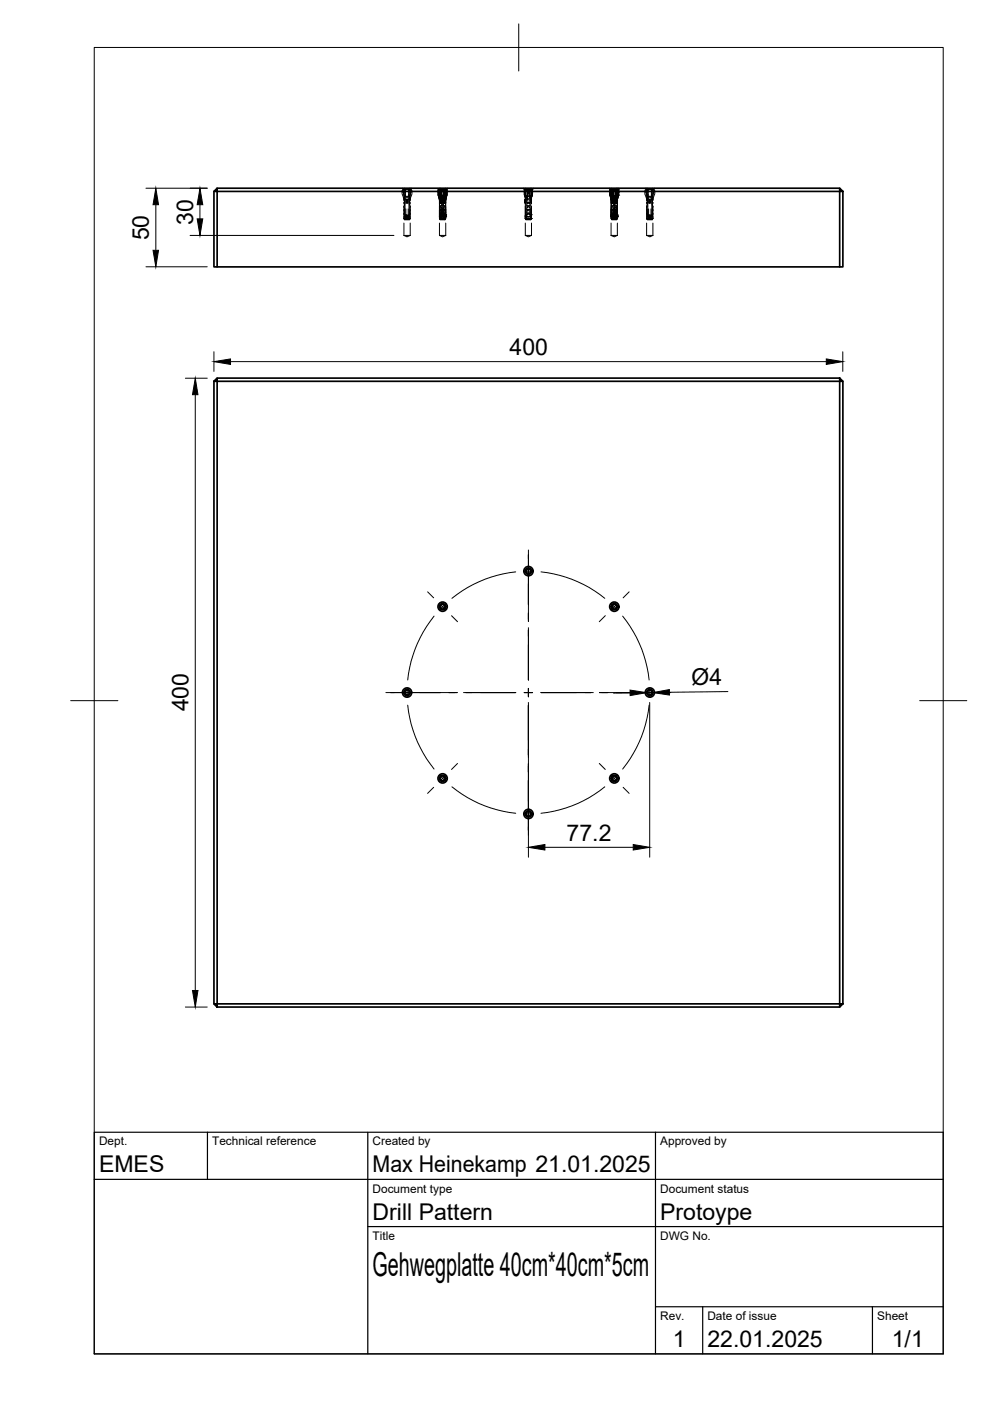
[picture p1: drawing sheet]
<svg xmlns="http://www.w3.org/2000/svg" width="210mm" height="297mm" viewBox="0 0 210 297" stroke-linecap="round" stroke-linejoin="round" font-family="sans-serif">
<!-- layer: Visible -->
<g fill="none" stroke="#000" stroke-width=".36">
<path d="M46 39.9h132M178 39.9l.7 .7h-.7zM45.4 40.6l.6-.7v.7zM45.4 40.6v16h.6v-16M46 40.6h132v16h.7v-16M46 56.6h132M45.4 80.8l.6-.6v.6zM45.4 80.8v132M46 80.8h132v132h-132zM46 80.2h132M178 80.2l.7 .6h-.7zM178.7 80.8v132"/>
<path d="M45.4 212.8h.6v.7zM46 213.5h132M178 212.8h.7l-.7 .7z"/>
<circle cx="93.8" cy="128.6" r=".98"/>
<circle cx="93.8" cy="128.6" r=".67"/>
<circle cx="93.8" cy="128.6" r=".5"/>
<circle cx="112" cy="121.1" r=".98"/>
<circle cx="112" cy="121.1" r=".67"/>
<circle cx="112" cy="121.1" r=".5"/>
<circle cx="130.2" cy="128.6" r=".98"/>
<circle cx="130.2" cy="128.6" r=".67"/>
<circle cx="130.2" cy="128.6" r=".5"/>
<circle cx="86.3" cy="146.8" r=".98"/>
<circle cx="86.3" cy="146.8" r=".67"/>
<circle cx="86.3" cy="146.8" r=".5"/>
<circle cx="137.8" cy="146.8" r=".98"/>
<circle cx="137.8" cy="146.8" r=".67"/>
<circle cx="137.8" cy="146.8" r=".5"/>
<circle cx="93.8" cy="165" r=".98"/>
<circle cx="93.8" cy="165" r=".67"/>
<circle cx="93.8" cy="165" r=".5"/>
<circle cx="112" cy="172.6" r=".98"/>
<circle cx="112" cy="172.6" r=".67"/>
<circle cx="112" cy="172.6" r=".5"/>
<circle cx="130.2" cy="165" r=".98"/>
<circle cx="130.2" cy="165" r=".67"/>
<circle cx="130.2" cy="165" r=".5"/>
</g>
<!-- layer: Hidden -->
<g fill="none" stroke="#000" stroke-width=".21">
<path d="M85.3 39.9v.1M85.6 39.9v2.6M85.8 39.9v.5M86.8 39.9v.5M87 39.9v2.6M87.3 39.9l-.1 .2M92.9 39.9v.1M93.2 39.9v3.4M93.3 39.9v2.7M94.3 39.9l.1 3.2M94.5 39.9v3.4M94.8 39.9v.2"/>
<path d="M111 39.9v.1M111.4 39.9v6.2h.1M111.5 39.9v1.7M112.5 39.9v1.7M112.7 39.9v3.2M113 39.9v.2M129.2 39.9v.1M129.6 39.9v2.6M129.7 39.9v3.2M130.7 39.9v2.7M130.9 39.9v3.4M131.2 39.9v.2"/>
<path d="M136.8 39.9v.1M137.1 39.9v2.6M137.3 39.9v.5M138.3 39.9v.5M138.4 39.9v2.6M138.7 39.9v.2M85.3 40h2M85.3 40v.1M85.3 40.1h1.9M85.3 40.1l.3 .1M85.6 40.2h.2M85.6 46.3h1.4z"/>
<path d="M85.6 40.2l.2 .2v-.2M85.6 42.4l.1 4.1M85.6 43.9v.6M85.6 44.7v.5M85.6 45.4v.6M85.6 40.2h.1M85.6 49.9h1.4M85.6 49.9l.7 .3 .7-.3M85.6 47.3v2.6M85.7 46.5h1.2M85.7 46.5l.1 .1M85.8 46.6h1"/>
<path d="M85.8 41.6h.1M85.8 44.6v1.9h1v-1.9M85.8 41.6v1.8M85.8 40.1l.2 .1M85.8 42.3l.1-.1v3.3a.43 .43 0 0 0 .4 .4 .43 .43 0 0 0 .4-.3v-3.4l.1 .1M85.8 41.5l-.1 .7-.4-1.1v-.7l.3 .1-.2 .2 .3 .2-.2 .2 .3 .5M85.8 42.3l.2-.7h.7l.1 .7M85.8 41.4v-.1l.2 .1M85.8 41.3v-.6h.2v.6M85.8 40.7h.2M85.8 40.7v-.3h.2v.3M85.9 45.7l.3 .4 .5-.3a.43 .43 0 0 1-.4 .5 .43 .43 0 0 1-.4-.6z"/>
<path d="M85.9 45.5l.3 .4M86 40.2h.6M86 41.6v-.2h-.2v.9M86 40.2v.2M86 43.1l.1-1.3h.5v1.3M86 45.5l.3 .2M86 45.5h.1M86 44.3v1.2M86.2 42.2h.2v.4l-.1 .5zM86.3 46.1l-.4-.4v.3l.3 .3M86.3 42.4v.6l-.1-.2zM86.3 41.6v.2"/>
<path d="M86.3 43v.1M86.3 45.7v.2M86.3 46.1v.2M86.3 46.1l.4-.4v.3l-.3 .3M86.4 42.8h.1M86.6 45.5l-.3 .2M86.6 44.3v1.2l-.3 .2-.3-.2M86.6 40.2v1.4M86.6 41.4h.2M86.6 40.2h.2M86.6 40.7h.2M86.6 41.3h.2"/>
<path d="M86.7 45.5l-.3 .4M86.8 40.1l-.2 .1M86.8 40.2h.2M86.8 41.5l.1 .7 .4-1.1v-.7l-.3 .1 .1 .2-.2 .2 .2 .2-.3 .5M86.8 40.1v2.2M86.8 41.6h.1M86.8 41.6v1.8M87 40.2l-.4 .2M87 42.1v4.3l-.2 .2M87 40.2h.1M87 43.7v2.4M87 47.3v2.6"/>
<path d="M87.2 40.1l-.2 .1M92.9 40h1.9M92.9 40l.3 .2M92.9 40.4h.5M92.9 41.3h.1M92.9 40.1h1.9M92.9 41.4h.1M92.9 41.4l.3 .9M92.9 40.7v.7M92.9 40.2v.5M92.9 40.2h.1M92.9 40.7h.1"/>
<path d="M93 41.3v.1M93 41.4l.1 .2M93 40.7v.6M93 40.2v.5M93 40.7h.1M93 40.4l.5 .1M93.1 40.1v.1M93.1 41.6l.1 .6M93.1 40.1l.1 .1zM93.1 40.1l-.2 .2v1l.3 1.1M93.1 40.1l-.2 .1M93.1 40.7v.1h.3"/>
<path d="M93.1 40.2h-.1M93.1 40.2l-.1 .1 .1 1.3M93.1 40.8l.4 .1M93.2 41.1l.1 .5h.3M93.2 45.5l.1 .4M93.2 42.3h.1M93.2 40.2l1.4-.1-.1 .1M93.2 46.3h1.3M93.2 45.8h.1M93.2 45.5v.1M93.2 40.6l-.1 .1h.3M93.2 49.9h1.3"/>
<path d="M93.2 49.9l.6 .3 .7-.3M93.2 41.5h.2M93.2 43.7v2.6M93.2 47.3v2.6M93.2 46.3l.1 .2M93.2 45.5l.3 .4M93.2 45.9h.1M93.2 40.2h.3zM93.2 45.8v.1M93.2 46h.1M93.2 46l.1 .3M93.2 45.6l.1 .3"/>
<path d="M93.2 45.5h.1M93.2 40.5v.1h.3M93.2 45.7h.1M93.2 45.6h.1M93.2 45.9h.5M93.2 45.2h.5M93.2 44.4h.5M93.2 43.6h.5M93.2 42.9h.5M93.2 42.4h.4l.1 .5h-.5zM93.2 43.1h.4l.1 .6h-.5zM93.2 43.9h.4v.6l-.4-.1z"/>
<path d="M93.2 44.7h.4v.5h-.4zM93.2 45.4h.4v.6h-.4zM93.2 44.3v1.2l.1 .2M93.2 43.1v-1.2l.2-.1-.1 1.3M93.2 45.5l.2 .2M93.2 41v.1h.3M93.2 40.5h-.3v.4l.4 1.3M93.3 46.5h1.1M93.3 46.5l1.1 .1M93.3 46h.2M93.3 45.2h.2M93.3 44.5h.2"/>
<path d="M93.3 43.7h.2M93.3 42.9h.2M93.3 45.8h.1M93.3 42.6h.1M93.3 42.7h.1M93.3 42.8h.1M93.3 41.6l-.1 .1 .1-.1M93.3 45.9l.1 .2M93.3 46.1h.2h-.2l-.1-.4 .1 .6M93.3 45.5l.2 .2h-.2M93.3 45.5v.2M93.3 42.3h.1"/>
<path d="M93.3 42.5h.1M93.3 42.6v.1M93.3 42.7v.1M93.3 42.9h.1M93.3 45.5h.1M93.3 41.6h.1M93.3 44.3v1.2M93.3 46.6h1.1M93.3 42.2h.1M93.3 42.4h.1M93.3 42.5v.1M93.3 43h.1"/>
<path d="M93.3 41.6h.3l-.1 .4M93.3 40.4l-.4 .1M93.3 42.2l.1 .1M93.3 43.8v2.7h1v-2.7M93.3 43.1h.1M93.4 42.4h.1M93.3 45.7h.2M93.4 43h.1M93.4 42.3h.1M93.4 42.4h-.1M93.4 43v.1M93.4 43.1h.1"/>
<path d="M93.4 42.3v.1M93.4 42.8h.1M93.4 42.8v.1M93.4 42.9h.1M93.4 46.3h-.1M93.4 45.9h-.1M93.4 45.9h.1M93.4 46.3h.1M93.5 42.2h.1M93.4 46.1h.1M93.4 45.7h.1M93.4 42.4v.1"/>
<path d="M93.4 42.5h.1M93.4 42.5v.1M93.4 42.9v.1M93.4 42.2v.1M93.5 42.5l-.1 .1M93.5 42.6h-.1M93.5 42.6h.1M93.5 42.7h.1M93.5 42.8l-.1 .1M93.5 42.9h-.1M93.5 42.9h.1M93.5 42.8v.1"/>
<path d="M93.5 42.8h.1M93.5 42.5h.1M93.5 42.9v.1M93.5 46.3h.1M93.5 46.1l-.3-.4 .3 .6M93.5 41.8l.1 1.3M93.5 41.6l.3 .2M93.5 41.8h.2v1.3M93.5 41.6h-.5l.2 .7M93.5 40.9h-.3v.1h.3M93.5 45.7h.1M93.5 41.6v.2"/>
<path d="M93.5 41.8l-.2 .2M93.5 46.1h.1M93.5 41.6l.3 .6M93.5 41.6l.3 .7M93.5 41.6h.2l-.3-.9 .1-.2-.2-.1-.1 .7 .3 1.1M93.5 41.6v-.2l.3 1M93.6 46.1l.2-.4-.2 .6h-.3M93.6 41.3h.1M93.6 40.4h.1M93.6 40.4v.2l-.1 .1M93.6 41.3v.1M93.6 41.4h.1"/>
<path d="M93.6 45.5l-.2 .2M93.6 45.5v.2M93.6 45.5h.1M93.6 40.7h.1M93.6 40.2h.1M93.6 40.2l-.1 .2M93.6 40.7l-.1 .6M93.6 44.3v1.2M93.6 40.2l-.1 .1v1.3M93.6 40.2l-.1 .1v1.1M93.6 40.7h-.1M93.6 45.8h.1"/>
<path d="M93.6 41.7h.2M93.6 40.4h-.2v1.2M93.6 40.4v1.2M93.6 40.4h.4M93.6 41.5h.4M93.7 45.5h.1M93.7 41.6l-.1-1.4 .1-.1 .3 .1v1.4M93.7 45.5l-.2 .2M93.7 44.3v1.2M93.7 45.7l-.3 .4 .3-.4 .1 .3-.4 .3 .3-.3zM93.7 45.8l-.2 .1M93.7 45.7l.1 .1"/>
<path d="M93.7 40.1l-.1 .1M93.7 40.1l-.1 .2v1l.2 1M93.7 45.7l.1 .3-.3 .3zM93.7 40.1l-.2 .1M93.7 46h.1M93.7 45.6h.1M93.8 42.3h.1M93.8 45.5v.1M93.8 45.6l-.3 .3M93.8 45.5l-.3 .4v-.2M93.8 41.8v1.2M93.8 44.2v1.3"/>
<path d="M93.9 42.3h-.1M93.9 44.2v1.4l.2 .3-.2-.3M93.9 45.6h.1M93.9 45.9v.1M93.9 45.5l.4 .4M93.9 45.5v.1M93.9 45.7l.5 .4 .1-.4-.1 .6-.5-.3zM93.9 40.1l.3 .1zM94 40.1l.1 .2v1l-.3 1.1M94 45.7l-.1 .1M94 45.8h.1M94 45.8l.2 .1"/>
<path d="M94 45.2h.5M94 44.4h.5M94 43.6h.5M94 42.9h.5M94 45.5h.1M94 44.3v1.2l.2 .2M94 45.5l.1 .2M94 40.4h.3v1.2l-.3-.1zM94.1 40.2l.1 .1-.1 1.3M94.1 45.4h.4l-.1 .6h-.4zM94.1 44.7h.4l-.1 .5h-.4zM94.1 43.9h.4v.6l-.5-.1z"/>
<path d="M94.1 43.1h.4v.6h-.5zM94.1 42.4h.4l-.1 .5h-.4zM94.1 41.8l-.1 1.3M94.1 41.6l-.2 .6M94.1 45.5l.2 .2M94.1 45.5l.1 .2M94.1 43.1v-1.3h.3v1.3M94.1 40.7h.1M94.1 40.7l.1-.3v.3M94.1 40.2v.2M94.1 41.6h.1M94.1 44.3v1.2"/>
<path d="M94.1 41.4l.1-.1v.1M94.1 41.6v.4M94.1 46.3h.1M94.1 41.6l-.2 .7M94.1 41.6l.1-.2-.4 .9M94.1 41.3v-.6h.1v.6M94.1 46.1h.1M94.1 42.2l-.3-.7v4l-.4 .4 .4-.4M94.1 42.2h.3l.1-.7v4.1l-.1 .3-.5-.4-.1-4-.3 .7h-.2l-.1-.7v4.1l.1 .3M94.1 46h.3M94.1 45.2h.3M94.1 44.5h.3"/>
<path d="M94.1 43.7h.3M94.1 42.9h.3M94.2 46.1l-.3-.4v.3l.2 .3M94.2 46.1h.1M94.2 40.2h.3zM94.2 46.1l-.3-.4 .2 .6M94.2 41l.3 .1M94.2 40.7h.1M94.2 42.6h.1M94.2 42.6v.1M94.2 42.7h.1M94.2 42.7v.1"/>
<path d="M94.2 42.8h.1M94.2 40.2h.1M94.2 40.2v.2M94.2 40.5v.1h.3M94.2 40.9h.3h-.4l.3 .1M94.2 41.4h.1M94.2 41.6v.2l-.3-.1M94.2 45.7v.2M94.2 46.1v.2M94.3 42.3h.1M94.2 42.5h.1M94.2 42.9h.1"/>
<path d="M94.2 46.1l.3-.4-.3 .6M94.2 40.4h.1M94.2 41.3h.1M94.2 40.6l.4 .1M94.2 42.4h.1M94.3 43h.1M94.2 43h.1M94.3 42.5h.1M94.2 45.7h.1M94.2 41.1l-.1 .5h.3M94.3 42.2v.1M94.3 42.4h.1"/>
<path d="M94.3 46.1h.1M94.3 45.7h.1M94.3 41.6l.2-.5-.1-.2 .2-.3-.2-.1 .3-.1v.7l-.3 1.1M94.3 46.1l-.4-.4v.3l.4 .3M94.3 43.1h.1M94.3 46.3h.1M94.3 45.9h.1M94.3 46.3h-.1M94.3 45.9h-.1M94.3 40.8l-.1 .1M94.3 42.8h.1M94.3 42.9h.1"/>
<path d="M94.3 40.7v.1h.3M94.3 41.5h.2M94.3 46.1l.2-.4-.1 .6h-.3M94.3 42.4v.1M94.3 42.3v.1M94.3 41.6l.2 .1-.1-.1M94.3 41.8l.1 .1M94.3 42.5l.1 .1M94.3 42.6h.1M94.3 42.8l.1 .1M94.3 41.7l.1 .3M94.4 42.5v.1"/>
<path d="M94.4 42.7h.1M94.4 42.8v-.1v.2M94.4 43h-.1M94.4 42.9l-.1 .1M94.4 42.9h.1M94.4 42.8h.1M94.4 42.6h.1M94.4 42.5h.1M94.4 42.3h-.1M94.4 42.2l-.1 .1M94.4 45.5l-.2 .2M94.4 46.1h-.2"/>
<path d="M94.4 45.7h-.1M94.4 45.5h.1M94.4 40.4l-.2 .1h.3M94.4 42.8v.1M94.4 45.8h.1M94.4 45.9h-.4M94.4 45.8l.1 .2M94.4 45.5l-.1 .2M94.4 44.3v1.2M94.4 45.7h.1M94.5 46h.1M94.5 45.6h.1"/>
<path d="M94.5 45.8h-.1M94.5 46l-.1 .3M94.5 45.6l-.1 .3M94.5 40.2v1.4M94.5 45.5l-.2 .4M94.5 45.5l-.3 .4M94.5 45.9h.1M94.5 45.8h.1M94.5 45.9l-.2 .2M94.5 45.5v.1M94.5 43.7v2.7l-.1 .2M94.5 47.3v2.6"/>
<path d="M94.6 40.2l.1 .1v1.1M94.6 40.2l.1 .1-.1 1.3M94.6 41.6l-.1 .7 .1-.7-.7 .1v1.3M94.6 40.1v.1M94.6 40.1l.2 .2v1l-.3 1.1 .3-1M94.6 40.1l.1 .1M94.6 40.4h-.2v.1M94.7 40.7h.1M94.7 41.4h.1M94.7 41.3h.1M94.7 41.4l-.1 .2M94.7 40.5h-.3l-.3 1.7"/>
<path d="M94.8 40.2l-.1 .5M94.8 40.7v.7M94.8 40.1l-.3 .1v.2a.34 .34 0 0 0-.3-.2 .34 .34 0 0 0-.4 .2v-.2v.2a.35 .35 0 0 0-.3-.2 .35 .35 0 0 0-.3 .2v-.2M94.8 40.4h-.5M111 40h2M111 40l.4 .2M111.1 40.1h1.9M111.3 41.6h.2M111.4 40.2h.1M111.4 46.3h1.3M111.4 42.4h.1M111.4 42.4v.1"/>
<path d="M111.4 42.5h.1M111.4 42.5v.1M111.4 42.6h.1M111.4 42.6v.1M111.4 42.7h.1M111.4 42.7v.1M111.4 42.8h.1M111.4 42.8v.1M111.4 42.9h.1M111.4 43h.1M111.4 42.2v.1M111.4 43.1h.1"/>
<path d="M111.4 42.3h.1M111.4 41.8v1.3M111.4 46.3h.1M111.4 46.1h.1M111.4 45.7h.1M111.4 45.9h.1M111.4 41.6h.1M111.4 46.3h.1h-.1M111.4 45.9h.1h-.1M111.4 49.9h1.3M111.4 49.9l.6 .3 .7-.3M111.4 46.3v.2"/>
<path d="M111.4 47.3v2.6M111.4 40.1l.2 .1M111.4 42.9v.1M111.4 43v.1M111.4 42.3v.1M111.4 40.1l-.3 .2 .2 .3-.2 .1 .1 .6 .4 1.1M111.4 41.8h.1M111.4 40.1l-.2 .2v1l.4 1M111.4 44.3v1.4v-.2M111.4 45.5l.1 .1M111.4 45.5h.1M111.4 46.5h1.2"/>
<path d="M111.4 45.8h.1M111.4 46.5l1.2 .1M111.5 40.2v1.4M111.5 45.7l-.1 .6zM111.5 46.6h1.1M111.5 46h.1M111.5 45.6h.1M111.5 42.3v3.3l-.1 .3 .1-.4M111.5 46.3v.2h1v-.2M111.5 45.7v.3M111.5 46v.3h-.1M111.5 46.3h-.1"/>
<path d="M111.5 45.5h.1M111.5 41.6v.2M111.5 41.8v1.2M111.5 44.2v1.5M111.6 40.2v.2a.61 .61 0 0 1 .9 0v-.2M111.6 40.4h.9M111.6 41.5h.3M111.6 41.7h.2M111.7 45.9h.7M111.7 45.2h.7M111.7 44.4h.7M111.7 43.6h.7"/>
<path d="M111.7 42.9h.7M111.8 42.4h.5l.1 .5h-.7zM111.8 43.1h.5l.1 .6h-.7zM111.8 43.9h.5l.1 .5-.7 .1zM111.8 44.7h.5l.1 .5h-.7zM111.8 45.4h.5l.1 .6h-.7zM111.8 40.2h.4zM111.8 42l-.2-.5v.9M111.8 41.6h.4M111.8 40.7h.4M111.8 46h.4M111.8 45.2h.4"/>
<path d="M111.8 44.5h.4M111.8 43.7h.4M111.8 42.9h.4M111.8 40.9h.4M111.8 40.5h.4M111.8 40.6h.4M111.8 40.8h.4M111.8 41h.4M111.8 41.1h.4M112.2 40.4h-.3v1.2M112.2 40.4l-.1 1.2M112.2 41.5h.3"/>
<path d="M112.2 42l.3-.5v.8M112.2 40.4v1.8h-.4v-1.7h.4M112.2 40.4l-.4 .1M112.2 41.7h.3M112.5 42.3v.1M112.5 42.2v3.4l.2 .3-.2-.4M112.5 45.7l.2 .6zM112.5 45.7v.6M112.5 41.6v1.4M112.5 44.2v1.5M112.5 45.5l.2 .2h-.2M112.5 45.5l.2 .2"/>
<path d="M112.5 41.8h.2l-.1 1.3M112.5 41.6h.2M112.5 45.8l.2 .1M112.5 45.7h.1M112.5 45.6h.1M112.5 46.1h.2M112.5 46.3h.2M112.5 45.9h.1M112.5 45.9h.2M112.5 45.8h.1M112.7 40.2h.1M112.6 40.2v1.4"/>
<path d="M112.6 41.6h.2M112.6 40.1l.3 .2-.1 .3 .1 .1v.6l-.4 1.1M112.6 40.1l-1 .1M112.6 45.5h.1M112.6 40.1l.3 .2v1l-.4 1M112.6 44.3v1.2M112.7 42.4h.1M112.7 43h.1M112.7 42.3h.1M112.7 42.2v.1M112.7 42.2h.1M112.7 42.8h.1"/>
<path d="M112.7 42.8v.1M112.7 42.4v.1M112.7 42.5h.1M112.7 42.5v.1M112.7 42.6h.1M112.7 42.6v.1M112.7 42.7h.1M112.7 42.7v.1M112.7 42.9h.1M112.7 43.1h.1M112.7 43v.1M112.7 42.9v.1"/>
<path d="M112.7 42.3v.1M112.7 45.7h-.2M112.7 46.3l-.1 .3M112.7 46.3h.1M112.7 46.3h-.2h.2M112.7 45.9h-.2h.2M112.7 43.7v2.4h-.2M112.7 47.3v2.6M112.8 41.6h.1M113 40.1l-.3 .1M129.2 40h2M129.2 40l.4 .2"/>
<path d="M129.3 40.1h1.9M129.3 40.4l.1 .3M129.3 41.3v.1M129.3 40.2v.2h.5M129.3 40.7l.1 .6M129.3 40.7h.1M129.4 41.3h.1M129.4 41.4h.1M129.4 40.7h.1M129.4 40.2h.1M129.4 40.4l.5 .1M129.5 40.1v.1"/>
<path d="M129.5 40.1l-.2 .2v1l.3 1M129.5 41.6l.1 .7M129.5 41.6h.6l.1 .2M129.5 41.6l-.2-.2 .3 1M129.5 40.1l-.1 .1M129.5 40.7v.1h.3M129.5 40.2l-.1 .1v.5l.2 1.4M129.5 40.2l-.1 .1v1.1M129.5 40.8l.4 .1M129.6 41.1l.1 .5h.3M129.6 49.9h1.3M129.6 49.9l.6 .3 .7-.3"/>
<path d="M129.6 43.7v2.4M129.6 47.3v2.6M129.6 42.3h.1M129.6 45.5l.1 .4M129.6 46h.1M129.6 45.5v.1M129.6 45.6h.1M129.6 46.3h1.3M129.6 40.2v.2a.34 .34 0 0 1 .3-.2 .34 .34 0 0 1 .3 .2v-.2M129.6 45.7l.1 .4 .5-.4v.3l-.4 .3-.2-.2zM129.6 45.5l.2 .4M129.6 45.9h.5l-.2 .2"/>
<path d="M129.6 45.8h.1M129.6 40.5v.1h.3M129.6 40.6l-.1 .1h.3M129.6 41.5h.2M129.6 45.2h.5M129.6 44.4h.5M129.6 43.6h.5M129.6 42.9h.5M129.6 40.2v3.1M129.6 44.2v2.3M129.6 40.2h.3zM129.6 40.2l-.1-.1 .7 .1"/>
<path d="M129.6 45.4h.4v.6h-.4zM129.6 44.7h.4l.1 .5h-.5zM129.6 43.9h.4v.6h-.4zM129.6 43.1h.4v.6h-.4zM129.6 42.4h.4v.2v.3h-.3M129.6 42.4l.1 .5M129.6 45.8l.2 .1M129.6 46l.2 .3M129.6 45.6l.2 .3M129.6 45.5l.1 .2M129.6 45.5l.2 .2M129.6 45.5h.1"/>
<path d="M129.6 43.1v-1.3l.4 .1v1.2M129.6 40.5h-.3v.6l.3 1.1M129.6 41v.1h.2M129.6 42.2h.3l.3-.7 .1 4.1 .4 .3-.4-.4M129.6 46.5h1.2M129.6 42.2v-.7v4.1l.2 .3 .4-.4v-4l.3 .7h.3l.1-.7v4.1l-.2 .3M129.6 46.5l1.1 .1M129.6 46h.3M129.6 45.2h.3M129.6 44.5h.3M129.6 43.7h.3M129.6 42.9h.3"/>
<path d="M129.7 45.8h.1M129.7 45.8l-.1 .2M129.7 45.9l.1 .2M129.7 46.3h.1M129.7 45.9h.1M129.7 42.8v.1M129.7 42.8h.1M129.7 42.7h.1M129.7 42.6h.1M129.7 41.6l-.1 .2 .1-.1M129.7 41.6h.1M129.7 46.1h.1"/>
<path d="M129.7 45.5h.1M129.7 46.6h1M129.7 42.5v.1M129.7 42.6v.1zM129.7 42.8v-.1v.2M129.7 43h.1M129.7 42.9v.1M129.7 42.9h.1M129.7 42.5h.1M129.7 42.3h.1M129.7 42.2l.1 .1M129.7 45.5l.2 .2"/>
<path d="M129.7 40.4l-.4 .1M129.7 45.7h.1M129.7 43.8v2.7h1v-2.7M129.7 42.4h.1M129.8 42.8h.1M129.8 46.1l-.2-.4 .1 .6M129.8 46.1h.1M129.8 42.4h.1M129.8 43h.1M129.8 43.1h.1M129.8 42.3v.1M129.8 42.3h.1"/>
<path d="M129.8 41.8l-.1 .1M129.8 41.6l-.2 .4M129.8 46.1l.3-.4 .1 .3-.4 .3M129.8 40.4h.2v1.2l-.2-.1zM129.8 46.3h.1M129.8 45.9h.1M129.8 42.2h.1M129.8 43v.1M129.8 45.7h.1M129.8 42.2v.1M129.8 42.5h.1M129.9 42.5h.1"/>
<path d="M129.8 42.9h.1M129.9 42.9h.1M129.8 42.6h.1M129.9 42.6h.1M129.9 42.7h.1M129.9 42.8h.1M129.8 46.1h.1h-.1M129.8 45.7h.1h-.1M129.8 40.9l.1-.4-.3-.1 .1 .9 .2 .9M129.9 46.3h.1M129.9 45.9h.1M129.9 41.3v.1"/>
<path d="M129.9 40.4v.3M129.9 42.5h-.1M129.9 42.9h-.1M129.9 46.1l-.3-.4 .2 .6M129.9 41.4h.1M129.9 40.4h.1M129.9 41.3h.1M129.9 40.7v.6M129.9 40.2v.2M129.9 42.6v.1M129.9 42.7v.1M129.9 40.9l.1 .7"/>
<path d="M129.9 40.9h-.3v.1h.3M129.9 40.2h.1M129.9 40.7h.1M129.9 41.4v.2M129.9 41.6v.2M129.9 45.7v.2M129.9 46.1v.2M129.9 46.1l.3-.4-.2 .6h-.3M129.9 41.8h.1v1.3M129.9 41.6l.3 .6M129.9 41.3l.1 .1M129.9 40.4l.1 .3"/>
<path d="M130 41.4l.2 .9M130 46.3h-.2M130 45.9h-.2M130 41.6h.1M130 40.7l-.1 .6M130 40.7h.1M130 40.2l-.1 .2M130 44.3v1.2l-.2 .2-.2-.2M130 45.5l-.1 .2M130 45.8h.1M130 45.9h.1M130 40.2l-.2 .1 .1 1.3"/>
<path d="M130 40.2h-.1M130 41.7l-.1 .3M130 41.6v.1h.2M130 40.4h.4M130 41.5h.4M130 45.5l-.3 .2M130 45.5h.1M130 44.3v1.2M130.1 41.6v-1.4l.2-.1 .2 .1-.1 1.4M130.1 41.6h-.2l.3 .7M130.1 45.9h.1M130.1 45.7h.1"/>
<path d="M130.1 40.1l-.2 .2v1l.3 1.1M130.1 40.1l-.1 .1M130.1 46h.1M130.1 45.6h.1M130.2 45.5l-.4 .4M130.2 45.8h.1M130.2 45.8h-.1M130.2 46l-.3 .3M130.2 45.5l-.1 .1M130.2 45.6l-.3 .3M130.2 45.6h.1M130.2 42.3h.1"/>
<path d="M130.2 45.5l-.3 .4M130.2 45.8v.1M130.2 45.9l-.1 .1M130.2 45.5h.1M130.2 41.8v1.2M130.2 44.2v1.3M130.2 40.2l.8-.1-.1 .1M130.2 40.2v.2a.35 .35 0 0 1 .4-.2 .35 .35 0 0 1 .3 .2v-.2M130.3 42.3h-.1M130.3 45.7l.4 .4-.4-.4v.3l.4 .3-.4-.3zM130.3 45.5l.2 .4M130.3 45.5v.1"/>
<path d="M130.3 45.6l.3 .3M130.3 45.5h.1M130.3 45.6h.1M130.3 41.8v1.2M130.3 44.2v1.3M130.3 40.1l.2 .1M130.3 40.1l.2 .2v1l-.3 1M130.4 45.8l-.1 .2 .3 .3M130.4 45.7l-.1 .1M130.4 45.9h.5M130.4 45.2h.5M130.4 44.4h.5"/>
<path d="M130.4 43.6h.5M130.4 42.9h.5M130.4 45.5l.2 .2M130.4 45.5h.1M130.4 44.3v1.2M130.4 41.6h.3M130.4 41.6l-.1 .1M130.4 41.8l-.1 .4M130.5 45.8h.1M130.5 42.4h.4v.5h-.5zM130.5 43.1h.4v.6h-.5zM130.5 43.9h.4v.6l-.5-.1z"/>
<path d="M130.5 44.7h.4l-.1 .5h-.4zM130.5 45.4h.4v.6l-.5-.1zM130.5 41.6l-.1 .2M130.5 41.7v.3M130.5 40.2l.1 .1v1.1M130.5 45.9v.2M130.5 40.2l.1 .1-.1 1.3M130.5 40.7h.1M130.5 45.5l.1 .2M130.5 40.2v.2M130.5 40.7v.6M130.5 46.3h.1"/>
<path d="M130.5 45.5v.2M130.5 45.9h.1M130.5 44.3v1.2M130.5 41.6h.1M130.5 41.4h.1M130.5 40.2h.1M130.5 40.4v.3M130.5 41.3v.1M130.5 40.4h.1M130.5 41.3h.1M130.5 41.4l-.3 1M130.5 41.6l-.2 .7"/>
<path d="M130.5 46.3h.2M130.5 45.9h.2M130.6 45.7h.1M130.6 46.1h.1M130.6 46h.2M130.6 45.2h.2M130.6 44.5h.2M130.6 43.7h.2M130.6 42.9h.2M130.6 46.1l-.3-.4 .2 .6M130.6 40.2h.1M130.6 40.7h.1"/>
<path d="M130.6 40.2h.3zM130.6 46.1l.3-.4v.3l-.3 .3M130.6 41.6l.3 .1v1.3M130.6 41.8h.2v1.3M130.6 41.8l-.1 1.3M130.6 41.8h-.2v1.3M130.6 41.6l-.3 .2M130.6 41l.3 .1M130.6 41.6v.2M130.6 45.7v.2M130.6 46.1v.2M130.6 42.7h.1"/>
<path d="M130.6 42.8h.1M130.6 42.6h.1M130.6 46.3h.1M130.6 45.9h.1M130.6 41.4l-.1 .2M130.6 40.5v.1h.3M130.6 40.6l.4 .1M130.6 42.5h.1M130.6 42.8v.1M130.6 42.9h.1M130.7 42.2h.1M130.6 40.4h.1"/>
<path d="M130.6 41.3h.1M130.6 41.1l-.1 .5h.3M130.6 42.9v.1M130.6 42.4l.1 .1M130.7 43h.1M130.6 42.9l.1 .1M130.6 43h.1M130.6 42.4h.1M130.6 42.3h.1M130.6 42.2v.1M130.6 42.2l.1 .1M130.7 42.9h.1"/>
<path d="M130.7 42.8h.1M130.6 46.1h.2M130.7 42.4h.1M130.7 42.4v.1M130.7 43.1h.1M130.7 42.3h.1M130.7 42.8v.1M130.7 40.8l.2 .1M130.7 43v.1M130.7 46.3h.1M130.7 42.3v.1M130.7 45.9h-.1"/>
<path d="M130.7 40.4h-.3l.1 1.2M130.7 40.4v1.2M130.7 40.7v.1h.2M130.7 41.5h.2M130.7 46.1l.2-.4-.2 .6M130.7 42.5h.1M130.7 41.6l.1 .4M130.8 42.5h.1M130.7 42.5l.1 .1M130.7 42.5v.1M130.7 42.6h.1M130.7 42.7h.1"/>
<path d="M130.7 40.4l-.1 .1h.3M130.7 42.2v.1M130.7 45.7h.1M130.8 42.6h.1M130.8 42.6v.1M130.8 42.7h.1M130.8 42.7v.1M130.8 42.8h.1M130.8 42.9h.1M130.8 45.5h.1M130.8 44.3v1.2l-.2 .2M130.8 45.5l-.2 .2"/>
<path d="M130.8 45.9l-.2 .2M130.8 45.8h.1M130.8 41.6l.2 .1-.1 .6 .1-.7M130.8 45.8v.1M130.8 41.8l.1 1.3M130.8 45.7l.1 .1M130.9 45.5l-.2 .2M130.9 45.9h.1M130.9 45.8h.1M130.9 45.5l-.3 .2M130.9 45.8l-.2 .1M130.9 45.8h-.1"/>
<path d="M130.9 45.9v.1M130.9 44.2v1.4l-.3 .3M130.9 40.9l-.2 .7M130.9 40.9h-.4l.4 .1M130.9 45.6h.1M130.9 46l-.2 .3M130.9 45.6l-.2 .3M130.9 45.5l-.2 .4M130.9 45.5v.1M130.9 40.9l.1-.3-.1-.1 .2-.1v.7l-.3 1.1M130.9 46.3l-.2 .3M130.9 43.7v2.6"/>
<path d="M130.9 47.3v2.6M130.9 41.7l-.2 .1M130.9 40.2l.2 .1-.1 1.3M131 40.1l-.1 .1M131 40.1l.2 .2v1l-.3 1.1 .3-1-.2 .2M131 40.1l.1 .1h-.2M131 40.4h-.3l.1 .1M131 40.7h.1M131 40.7l.2-.3-.1 .3M131.1 41.4v-.1l.1 .1M131.1 40.2v.2h-.4M131.1 41.3l-.1-.6 .2 .1v.5"/>
<path d="M131.1 40.5h-.3v.6l-.3 1.1M131.1 40.2h.1M131.1 40.7h.1M131.1 40.2l.1 .2M131.2 41.4h.1M131.2 40.4h.1M131.2 41.3h.1M131.2 40.1l-.3 .1M136.8 40h1.9M136.8 40v.1M136.8 40.1h1.9M136.8 40.1l.3 .1"/>
<path d="M137.1 40.2h.1M137.1 49.9h1.3M137.1 49.9l.7 .3 .6-.3M137.1 43.7v2.4M137.1 47.3v2.6M137.1 40.2h.2M137.1 46.3h1.3zM137.1 40.2l.2 .2M137.1 44.5l.1 2M137.1 44.5h.1M137.1 43.7v.8M137.1 43.7h.1"/>
<path d="M137.1 42.9v.8M137.1 42.9h.1M137.1 42.1v.8M137.2 46.5h1.1M137.2 46.5l1.1 .1M137.2 46.6h1.1M137.3 44.6v1.9h1v-1.9M137.3 42.4l.1-.1v3.2a.43 .43 0 0 0 .4 .4 .43 .43 0 0 0 .4-.4v-3.2v.1M137.3 41.5l-.2 .7-.4-1.1 .1-.7 .3 .1-.2 .2 .2 .2-.1 .2 .3 .5v1.8M137.3 42.3l.2-.7h.6l.1 .7M137.3 40.2l.1 .2M137.3 40.4v.3h.1"/>
<path d="M137.3 40.7h.1M137.3 40.7v.6h.1M137.3 41.3v.1M137.4 45.5l.3 .4M137.4 45.7l.3 .4 .5-.3a.43 .43 0 0 1-.5 .5 .43 .43 0 0 1-.3-.6zM137.4 40.2l-.1-.1 .1 .1M137.4 40.2h.7M137.4 41.6v-.2h-.1v1M137.4 40.2v1.2M137.5 43.1l.1-1.3h.4v1.3M137.5 45.5l.3 .4M137.5 45.5h.1"/>
<path d="M137.5 44.3v1.2M137.7 42.2h.2v.4l-.1 .5zM137.7 42.8h.1M137.7 46.3l-.3-.3v-.3l.4 .6M137.8 42.4l.1 .2-.1 .4-.1-.2zM137.8 41.6v.2M137.8 43v.1M137.8 46.1l.4-.4v.3l-.4 .3M138 44.3v1.2l-.2 .2-.3-.2M138 45.5l-.2 .2M138.1 40.2l.1-.1v2.3M138.1 40.2v1.4"/>
<path d="M138.1 41.4h.1M138.1 40.2h.1M138.1 40.7h.1M138.1 41.3h.1M138.2 45.5l-.4 .4M138.2 40.2h.2M138.2 41.5l.2 .7 .4-1.1v-.7l-.4 .1 .2 .2-.2 .2 .1 .2-.2 .5M138.3 41.6h.1M138.3 41.6v1.8M138.4 40.2l-.3 .2M138.4 42.4v4l-.1 .2M138.4 43.9v.6"/>
<path d="M138.4 44.7v.5M138.4 45.4v.6M138.4 40.2h.1M138.4 47.3v2.6M138.7 40.1l-.2 .1"/>
</g>
<!-- layer: BORDER -->
<path d="M20 10.1h180v276.9h-180zM110 5.1v10M15 148.6h10M195 148.6h10" fill="none" stroke="#000" stroke-width=".21"/>
<!-- layer: TITLEBLOCK -->
<path d="M20 240.1h180v46.9h-180zM20 250h180M44 240.1v9.9M78 240.1v46.9M139 240.1v46.9M78 260.1h122M139 277.1h61M149 277.1v9.9M185 277.1v9.9" fill="none" stroke="#000" stroke-width=".25"/>
<!-- layer: Smart Centers -->
<g fill="none" stroke="#000" stroke-width=".21">
<path d="M112 116.6v15.2M90.7 125.5l1.2 1.3M92 130.6a25.8 25.8 0 0 0-5.6 13.6M93.2 128l1.3 1.3M94.5 128l-1.3 1.3M95.7 130.5l1.3 1.3M109.3 121.2a25.6 25.6 0 0 0-13.5 5.7M111.2 121.1h1.7M112 133.1v11.1M114.7 121.2a25.6 25.6 0 0 1 13.5 5.7M128.3 130.5l-1.2 1.3M129.6 128l1.3 1.3"/>
<path d="M130.9 128l-1.3 1.3M132 130.6a26.1 26.1 0 0 1 5.6 13.6M133.4 125.5l-1.3 1.3M81.8 146.8h15.2M86.3 145.9v1.8M86.4 149.5a25.8 25.8 0 0 0 5.6 13.6M98.3 146.8h11M111.1 146.8h1.8M112 146v1.7M112 149.5v11.1M114.7 146.8h11.1M127.1 146.8h15.1"/>
<path d="M137.6 149.5a25.6 25.6 0 0 1-5.6 13.6M137.8 145.9v1.8M91.9 166.9l-1.2 1.3M93.2 164.4l1.3 1.2M94.5 164.4l-1.3 1.3M95.8 166.8a25.4 25.4 0 0 0 13.5 5.6M97 161.9l-1.3 1.2M111.2 172.5h1.7M112 161.9v15.2M127.1 161.9l1.2 1.2M128.2 166.8a25.4 25.4 0 0 1-13.5 5.6M129.6 164.4l1.3 1.3"/>
<path d="M130.9 164.4l-1.3 1.2M132.1 166.9l1.3 1.3"/>
</g>
<!-- layer: FD_Dimensions -->
<g fill="none" stroke="#000" stroke-width=".21">
<path d="M30.9 39.9h13M30.9 56.6h13M33 43.4v9.7M40.3 49.9h43.2M42.4 43.4v3M45.4 74.6v4.1M48.9 76.7h126.3M178.7 74.6v4.1M39.3 80.2h4.6M41.4 83.7v126.3M112 148.9v32.8M133.6 146.9h-3.5"/>
<path d="M137.8 148.9v32.8M138.4 146.8l-1.3 .1M154.3 146.6l-12.4 .2M115.5 179.6h18.8M39.3 213.5h4.6"/>
</g>
<path d="M33 39.9l.6 3.5h-1.2zM32.4 53.1h1.2l-.6 3.5zM41.8 46.4h1.2l-.6 3.5zM42.4 39.9l.6 3.5h-1.2zM45.4 76.7l3.5-.6v1.2zM175.2 76.1l3.5 .6-3.5 .6zM41.4 80.2l.6 3.5h-1.2zM133.6 146.3l3.5 .6-3.5 .6zM138.4 146.8l3.5-.6v1.2zM112 179.6l3.5-.5v1.1zM134.3 179.1l3.5 .5-3.5 .6zM40.8 210h1.2l-.6 3.5z" fill="#000" stroke="#000" stroke-width=".21"/>
<text font-size="7" x="79" y="270.6">Gehwegplatte 40cm*40cm*5cm</text>
<g font-size="4.9">
<text x="40.9" y="47.6" transform="rotate(-90 40.9 47.6)">30</text>
<text x="31.6" y="51" transform="rotate(-90 31.6 51)">50</text>
<text x="108" y="75.2">400</text>
<text x="146.6" y="145.2" transform="rotate(-1 146.6 145.2)">Ø4</text>
<text x="39.9" y="150.8" transform="rotate(-90 39.9 150.8)">400</text>
<text x="120.1" y="178.3">77.2</text>
<text x="21" y="248.5">EMES</text>
<text x="79" y="248.5">Max Heinekamp 21.01.2025</text>
<text x="79" y="258.6">Drill Pattern</text>
<text x="140" y="258.6">Protoype</text>
<text x="142.6" y="285.7">1</text>
<text x="150" y="285.5">22.01.2025</text>
<text x="189.1" y="285.7">1/1</text>
</g>
<g font-size="2.5">
<text x="21" y="242.9">Dept.</text>
<text x="45" y="242.9">Technical reference</text>
<text x="79" y="242.9">Created by</text>
<text x="140" y="242.9">Approved by</text>
<text x="79" y="252.8">Document type</text>
<text x="140" y="252.8">Document status</text>
<text x="79" y="262.9">Title</text>
<text x="140" y="262.9">DWG No.</text>
<text x="140" y="279.9">Rev.</text>
<text x="150" y="279.9">Date of issue</text>
<text x="186" y="279.9">Sheet</text>
</g>
</svg>
